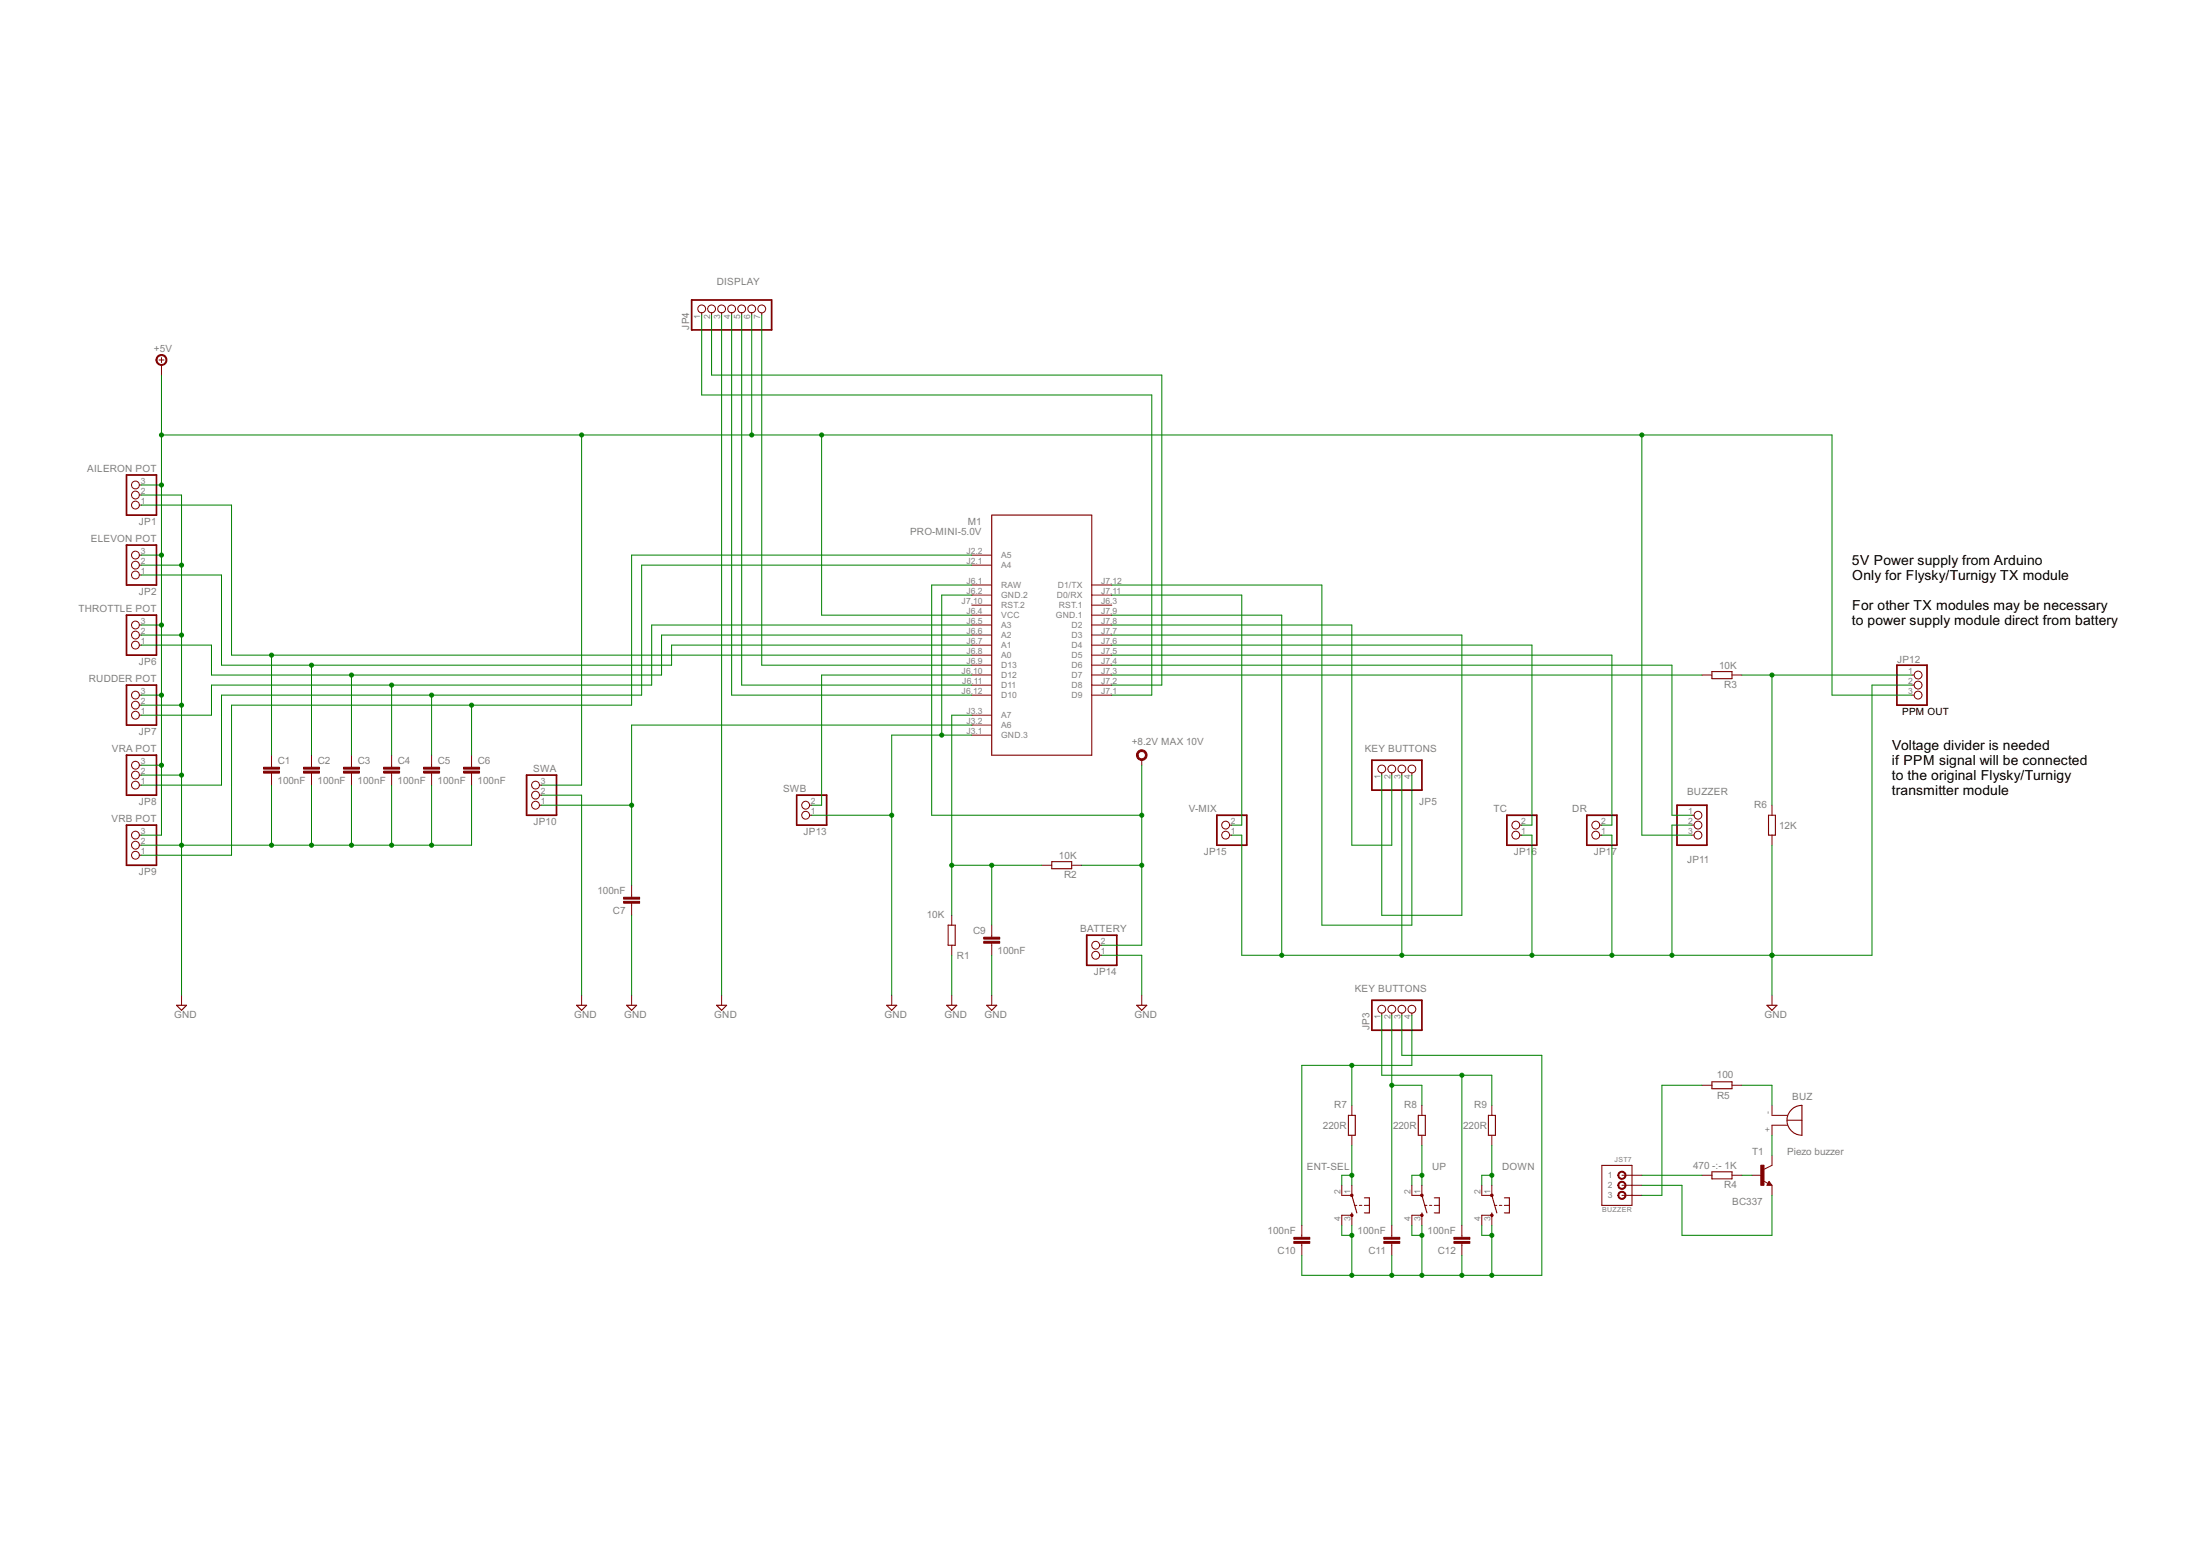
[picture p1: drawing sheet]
<svg xmlns="http://www.w3.org/2000/svg" width="297mm" height="210mm" viewBox="0 0 297 210" stroke-linecap="round" stroke-linejoin="round" font-family="sans-serif">
<g fill="none" stroke="#800000" stroke-width=".14">
<path d="M21.5 48.6h.6M21.8 48.3v.6M21.8 49.3v1.3M94.7 42.2v.3M96.1 42.2v.3M97.4 42.2v.3M98.8 42.2v.3M100.1 42.2v.3M101.5 42.2v.3M102.8 42.2v.3M18.8 76.3h.3M18.8 74.9h.3"/>
<path d="M18.8 68.2h.3M18.8 66.8h.3M18.8 65.5h.3M18.8 77.6h.3M131.2 79h2.7M131.2 76.3h2.7M131.2 74.9h2.7M147.4 79h2.7M18.8 84.4h.3M18.8 85.7h.3M18.8 87.1h.3M18.8 93.8h.3"/>
<path d="M18.8 96.5h.3M18.8 95.2h.3M131.2 91.1h2.7M131.2 80.3h2.7M131.2 81.7h2.7M131.2 83h2.7M131.2 84.4h2.7M131.2 85.7h2.7M131.2 87.1h2.7M131.2 88.4h2.7M131.2 89.8h2.7M131.2 92.5h2.7"/>
<path d="M131.2 93.8h2.7M131.2 96.5h2.7M131.2 97.9h2.7M131.2 99.2h2.7M147.4 91.1h2.7M147.4 80.3h2.7M147.4 81.7h2.7M147.4 83h2.7M147.4 84.4h2.7M147.4 85.7h2.7M147.4 87.1h2.7M147.4 88.4h2.7"/>
<path d="M147.4 89.8h2.7M147.4 92.5h2.7M147.4 93.8h2.7M229.8 91.1h1.3M233.8 91.1h1.4M258.1 91.1h.3M258.1 92.5h.3M258.1 93.8h.3M18.8 106h.3M18.8 104.6h.3M18.8 103.3h.3M18.8 115.4h.3"/>
<path d="M18.8 114.1h.3M18.8 112.7h.3M36.7 101.9v1.6M36.7 104.4v1.6M42.1 101.9v1.6M42.1 104.4v1.6M47.5 101.9v1.6M47.5 104.4v1.6M52.9 101.9v1.6M52.9 104.4v1.6M58.3 101.9v1.6M58.3 104.4v1.6"/>
<path d="M63.7 101.9v1.6M63.7 104.4v1.6M72.8 106h.3M72.8 108.7h.3M72.8 107.3h.3M85.3 119.5v1.6M109.3 108.7h.3M109.3 110h.3M140.7 116.8h1.3M144.7 116.8h1.3M154.2 102.5v.8M166 112.7h.3"/>
<path d="M166 111.4h.3M186.6 104.3v.3M187.9 104.3v.3M189.3 104.3v.3M190.6 104.3v.3M205.2 112.7h.3M205.2 111.4h.3M216 112.7h.3M216 111.4h.3M228.4 112.7h.3M228.4 110h.3M228.4 111.4h.3"/>
<path d="M239.2 108.7v1.3M239.2 112.7v1.4M24.5 134.3v1.4M78.5 134.3v1.4M85.3 121.9v1.6M85.3 134.3v1.4M97.4 134.3v1.4M120.4 134.3v1.4M128.5 123.5v1.4M128.5 127.6v1.3M128.5 134.3v1.4M133.9 124.9v1.6"/>
<path d="M133.9 127.3v1.6M133.9 134.3v1.4M148.5 128.9h.3M148.5 127.6h.3M154.2 134.3v1.4M186.6 136.8v.3M187.9 136.8v.3M189.3 136.8v.3M190.6 136.8v.3M239.2 134.3v1.4M181.2 160v1.4h1.3v-1.4M182.5 149.2v1.4"/>
<path d="M182.5 153.2v1.4M190.6 160v1.4h1.4v-1.4M192 149.2v1.4M192 153.2v1.4M200.1 160v1.4h1.3v-1.4M201.4 149.2v1.4M201.4 153.2v1.4M219 160h2.7M219 158.6h2.7M229.8 158.6h1.3M229.8 146.5h1.3M233.8 158.6h1.4"/>
<path d="M233.8 146.5h1.4M236.5 158.6h1.4M238.1 159.4l.6 .3M238.8 159.5l.4 .5h-.6zM239.2 149.2v1.4h2.1M239.2 156v1.3l-1 .5M239.2 160v1.4M241.3 151.2h2M241.3 151.9h-2.1v1.3M175.8 165.4v1.6M175.8 167.8v1.7M181.2 165.4v-1.4h1.3v1.4"/>
<path d="M182.9 162.7h.3M183.5 162.7h.4M184.2 162.7h.7M187.9 165.4v1.6M187.9 167.8v1.7M190.6 165.4v-1.4h1.4v1.4M192.3 162.7h.4M193 162.7h.3M193.7 162.7h.6M197.4 165.4v1.6M197.4 167.8v1.7M200.1 165.4v-1.4h1.3v1.4"/>
<path d="M201.8 162.7h.3M202.4 162.7h.4M203.1 162.7h.7M219 161.4h2.7"/>
<circle cx="94.7" cy="41.7" r=".53"/>
<circle cx="96.1" cy="41.7" r=".53"/>
<circle cx="97.4" cy="41.7" r=".53"/>
<circle cx="98.8" cy="41.7" r=".53"/>
<circle cx="100.1" cy="41.7" r=".53"/>
<circle cx="101.5" cy="41.7" r=".53"/>
<circle cx="102.8" cy="41.7" r=".53"/>
<circle cx="18.3" cy="77.6" r=".53"/>
<circle cx="18.3" cy="74.9" r=".53"/>
<circle cx="18.3" cy="68.2" r=".53"/>
<circle cx="18.3" cy="66.8" r=".53"/>
<circle cx="18.3" cy="65.5" r=".53"/>
<circle cx="18.3" cy="76.3" r=".53"/>
<circle cx="18.3" cy="93.8" r=".53"/>
<circle cx="18.3" cy="95.2" r=".53"/>
<circle cx="18.3" cy="87.1" r=".53"/>
<circle cx="18.3" cy="96.5" r=".53"/>
<circle cx="18.3" cy="85.7" r=".53"/>
<circle cx="18.3" cy="84.4" r=".53"/>
<circle cx="259" cy="91.1" r=".53"/>
<circle cx="259" cy="92.5" r=".53"/>
<circle cx="259" cy="93.8" r=".53"/>
<circle cx="18.3" cy="115.4" r=".53"/>
<circle cx="18.3" cy="112.7" r=".53"/>
<circle cx="18.3" cy="114.1" r=".53"/>
<circle cx="18.3" cy="106" r=".53"/>
<circle cx="18.3" cy="104.6" r=".53"/>
<circle cx="18.3" cy="103.3" r=".53"/>
<circle cx="72.3" cy="108.7" r=".53"/>
<circle cx="72.3" cy="106" r=".53"/>
<circle cx="72.3" cy="107.3" r=".53"/>
<circle cx="108.8" cy="108.7" r=".53"/>
<circle cx="108.8" cy="110" r=".53"/>
<circle cx="165.5" cy="112.7" r=".53"/>
<circle cx="165.5" cy="111.4" r=".53"/>
<circle cx="186.6" cy="103.8" r=".53"/>
<circle cx="187.9" cy="103.8" r=".53"/>
<circle cx="189.3" cy="103.8" r=".53"/>
<circle cx="190.6" cy="103.8" r=".53"/>
<circle cx="204.7" cy="112.7" r=".53"/>
<circle cx="204.7" cy="111.4" r=".53"/>
<circle cx="215.5" cy="111.4" r=".53"/>
<circle cx="215.5" cy="112.7" r=".53"/>
<circle cx="229.3" cy="110" r=".53"/>
<circle cx="229.3" cy="111.4" r=".53"/>
<circle cx="229.3" cy="112.7" r=".53"/>
<circle cx="147.9" cy="127.6" r=".53"/>
<circle cx="147.9" cy="128.9" r=".53"/>
<circle cx="186.6" cy="136.2" r=".53"/>
<circle cx="187.9" cy="136.2" r=".53"/>
<circle cx="189.3" cy="136.2" r=".53"/>
<circle cx="190.6" cy="136.2" r=".53"/>
</g>
<g fill="#800000" stroke="#800000" stroke-width=".14">
<path d="M21.2 48.1a.74 .74 0 0 1 1.2 .1 .74 .74 0 0 1-.4 1.1 .74 .74 0 0 1-.9-.7h.1a.61 .61 0 0 1 .8-.6 .61 .61 0 0 1 .2 1 .61 .61 0 0 1-1-.2v-.2h-.1z" fill-rule="evenodd"/>
<path d="M153.6 101.5a.72 .72 0 0 1 1.2 0 .72 .72 0 0 1-.4 1.1 .72 .72 0 0 1-1-.7h.2a.5 .5 0 0 1 .7-.5 .5 .5 0 0 1 .2 .8 .5 .5 0 0 1-.8-.1l-.1-.2h-.2z" fill-rule="evenodd"/>
<path d="M182.4 163.9h.2v.3h-.2z" fill-rule="evenodd"/>
<path d="M201.3 161.2h.2v.3h-.2z" fill-rule="evenodd"/>
<path d="M201.3 163.9h.2v.3h-.2z" fill-rule="evenodd"/>
<path d="M218.6 158.3a.55 .55 0 0 1 .9 .1 .55 .55 0 0 1-.4 .8 .55 .55 0 0 1-.7-.6h.2a.42 .42 0 0 1 .6-.3 .42 .42 0 0 1 .1 .7 .42 .42 0 0 1-.7-.2v-.2h-.2z" fill-rule="evenodd"/>
<path d="M218.6 159.6a.55 .55 0 0 1 .9 .1 .55 .55 0 0 1-.4 .8 .55 .55 0 0 1-.7-.5h.2a.42 .42 0 0 1 .6-.3 .42 .42 0 0 1 .1 .7 .42 .42 0 0 1-.7-.2v-.2h-.2z" fill-rule="evenodd"/>
<path d="M218.6 161a.56 .56 0 0 1 .9 0 .56 .56 0 0 1-.3 .9 .56 .56 0 0 1-.8-.5h.2a.42 .42 0 0 1 .6-.4 .42 .42 0 0 1 .1 .7 .42 .42 0 0 1-.7-.2v-.1h-.2z" fill-rule="evenodd"/>
<circle cx="182.5" cy="161.4" r=".17"/>
<circle cx="192" cy="161.4" r=".18"/>
<circle cx="192" cy="164.1" r=".18"/>
</g>
<g fill="none" stroke="#800000" stroke-width=".15">
<path d="M133.9 69.5h13.5v32.4h-13.5zM231.1 90.7h2.7v.9h-2.7zM142 116.3h2.7v1h-2.7zM238.8 110h.9v2.7h-.9zM23.8 135.7h1.4l-.7 .7zM77.9 135.7h1.3l-.7 .7zM84.6 135.7h1.4l-.7 .7zM96.8 135.7h1.3l-.7 .7zM119.7 135.7h1.4l-.7 .7zM127.8 135.7h1.4l-.7 .7zM128 124.9h1v2.7h-1zM133.2 135.7h1.4l-.7 .7z"/>
<path d="M153.5 135.7h1.3l-.6 .7zM238.6 135.7h1.3l-.7 .7zM182.1 150.6h.9v2.6h-.9zM191.5 150.6h.9v2.6h-.9zM201 150.6h.9v2.6h-.9zM216.3 157.3h4v5.4h-4zM231.1 146h2.7v1h-2.7zM231.1 158.2h2.7v.9h-2.7zM238.8 159.7l.1 .2h-.2l.1-.3 .3 .3h-.4M241.9 149.8a1.96 1.96 0 0 1 1.4-.6v4a2.02 2.02 0 0 1-1.9-1.2 2.02 2.02 0 0 1 .5-2.2zM182.5 163.7v.3M182.5 161.4l.7 2.3"/>
<path d="M184.2 161.7h.7v2h-.7M192 163.7v.3M192 161.4l.7 2.3M193.7 161.7h.6v2h-.6M201.4 163.7v.3M201.4 161.4l.7 2.3M203.1 161.7h.7v2h-.7"/>
</g>
<g fill="#800000" stroke="#800000" stroke-width=".14">
<path d="M35.6 104.1h2.1v.3h-2.1z"/>
<path d="M35.6 103.6h2.1v.2h-2.1z"/>
<path d="M41 104.1h2.1v.3h-2.1z"/>
<path d="M41 103.6h2.1v.2h-2.1z"/>
<path d="M46.4 104.1h2.1v.3h-2.1z"/>
<path d="M46.4 103.6h2.1v.2h-2.1z"/>
<path d="M51.8 104.1h2.2v.3h-2.2z"/>
<path d="M51.8 103.6h2.2v.2h-2.2z"/>
<path d="M57.2 104.1h2.2v.3h-2.2z"/>
<path d="M57.2 103.6h2.2v.2h-2.2z"/>
<path d="M62.6 104.1h2.1v.3h-2.1z"/>
<path d="M62.6 103.6h2.1v.2h-2.1z"/>
<path d="M186.8 167h2.2v.3h-2.2z"/>
<path d="M186.8 167.6h2.2v.2h-2.2z"/>
<path d="M196.3 167h2.2v.3h-2.2z"/>
<path d="M196.3 167.6h2.2v.2h-2.2z"/>
<path d="M174.7 167h2.1v.3h-2.1z"/>
<path d="M174.7 167.6h2.1v.2h-2.1z"/>
<path d="M237.7 157.3h.5v2.7h-.5z"/>
<path d="M84.2 121.1h2.2v.3h-2.2z"/>
<path d="M84.2 121.7h2.2v.2h-2.2z"/>
<path d="M132.8 126.5h2.2v.3h-2.2z"/>
<path d="M132.8 127.1h2.2v.2h-2.2z"/>
</g>
<g fill="none" stroke="#800000" stroke-width=".23">
<path d="M93.4 40.5h10.8v4h-10.8zM17.1 64.1h4v5.4h-4zM17.1 73.6h4v5.4h-4zM17.1 83h4v5.4h-4zM17.1 92.5h4v5.4h-4zM256.1 89.8h4.1v5.4h-4.1zM17.1 101.9h4v5.4h-4zM17.1 111.4h4v5.4h-4zM71.1 104.6h4v5.4h-4zM107.6 107.3h4v4.1h-4zM164.3 110h4v4.1h-4zM185.2 102.6h6.8v4.1h-6.8z"/>
<path d="M203.5 110h4v4.1h-4zM214.2 110h4.1v4.1h-4.1zM226.4 108.7h4.1v5.4h-4.1zM146.7 126.2h4.1v4.1h-4.1zM185.2 135h6.8v4.1h-6.8z"/>
</g>
<g fill="none" stroke="#008000" stroke-width=".14">
<path d="M21.8 58.7h225.6v35.1h10.7M21.8 50.6v62.1h-2.7M78.5 58.7v47.3h-5.4M94.7 42.5v10.8h60.8v40.5h-5.4M96.1 42.5v8.1h60.8v41.9h-6.8M97.4 42.5v91.8M98.8 42.5v51.3h32.4M100.1 42.5v50h31.1M101.5 42.5v16.2M102.8 42.5v47.3h28.4M110.9 58.7v24.3h20.3M221.7 58.7v54h6.7"/>
<path d="M19.1 68.2h12.2v20.2h99.9M19.1 77.6h10.8v12.2h60.8v-2.7h40.5M19.1 76.3h5.4M19.1 74.9h2.7M19.1 65.5h2.7M19.1 66.8h5.4v67.5M131.2 74.9h-45.9v20.3h-54v20.2h-12.2M131.2 76.3h-44.6v17.5h-56.7v12.2h-10.8M131.2 79h-5.4v31h28.4M150.1 79h28.4v45.9h12.1v-20.3M19.1 85.7h5.4M19.1 84.4h2.7"/>
<path d="M19.1 93.8h2.7M19.1 95.2h5.4M36.7 88.4v13.5M42.1 89.8v12.1M47.5 91.1v10.8M52.9 92.5v9.4M58.3 93.8v8.1M63.7 95.2v6.7M131.2 85.7h-41.9v5.4h-60.7v-4h-9.5M131.2 91.1h-20.3v17.6h-1.3M131.2 84.4h-43.2v8.1h-59.4v4h-9.5M131.2 96.5h-2.7v27"/>
<path d="M131.2 97.9h-45.9v21.6M131.2 99.2h-10.8v35.1M131.2 80.3h-4.1v18.9M150.1 88.4h67.5v23h-1.3M150.1 89.8h75.6v20.2h2.7M150.1 87.1h56.7v24.3h-1.3M150.1 91.1h79.7M150.1 85.7h47.3v37.8h-10.8v-18.9M150.1 84.4h32.4v29.7h5.4v-9.5M150.1 83h23v45.9M150.1 80.3h17.6v31.1h-1.4M235.2 91.1h22.9"/>
<path d="M239.2 91.1v17.6M258.1 92.5h-5.3v36.4h-85.1v-16.2h-1.4M19.1 103.3h2.7M19.1 104.6h5.4M36.7 106v8.1M42.1 106v8.1M47.5 106v8.1M52.9 106v8.1M58.3 106v8.1M63.7 106v8.1h-44.6M73.1 107.3h5.4v27M73.1 108.7h12.2"/>
<path d="M109.6 110h10.8M128.5 116.8h12.2M133.9 116.8v8.1M146 116.8h8.2M154.2 103.3v24.3h-5.4M189.3 104.6v24.3M205.5 112.7h1.3v16.2M216.3 112.7h1.3v16.2M228.4 111.4h-2.7v17.5M239.2 114.1v20.2M85.3 123.5v10.8M128.5 128.9v5.4"/>
<path d="M133.9 128.9v5.4M148.8 128.9h5.4v5.4M186.6 137.1v8h14.8v4.1M187.9 137.1v28.3M189.3 137.1v5.4h18.9v29.6h-32.4v-2.6M190.6 137.1v6.7h-14.8v21.6M182.5 143.8v5.4M182.5 154.6v5.4M182.5 158.6h-1.3v1.4M187.9 146.5h4.1v2.7M192 158.6h-1.4v1.4M192 154.6v5.4"/>
<path d="M197.4 145.1v20.3M201.4 158.6h-1.3v1.4M201.4 154.6v5.4M221.7 160h5.4v6.8h12.1v-5.4M221.7 158.6h8.1M229.8 146.5h-5.4v14.9h-2.7M235.2 146.5h4v2.7M235.2 158.6h1.3M239.2 153.2v2.8M181.2 165.4v1.4h1.3M182.5 165.4v6.7M187.9 169.5v2.6"/>
<path d="M190.6 165.4v1.4h1.4M192 165.4v6.7M197.4 169.5v2.6M200.1 165.4v1.4h1.3M201.4 165.4v6.7"/>
</g>
<g fill="#008000" stroke="#008000" stroke-width=".14">
<circle cx="36.7" cy="88.4" r=".28"/>
<circle cx="42.1" cy="89.8" r=".28"/>
<circle cx="47.5" cy="91.1" r=".28"/>
<circle cx="52.9" cy="92.5" r=".28"/>
<circle cx="58.3" cy="93.8" r=".28"/>
<circle cx="63.7" cy="95.2" r=".28"/>
<circle cx="21.8" cy="58.7" r=".28"/>
<circle cx="21.8" cy="65.5" r=".28"/>
<circle cx="21.8" cy="74.9" r=".28"/>
<circle cx="21.8" cy="84.4" r=".28"/>
<circle cx="21.8" cy="93.8" r=".28"/>
<circle cx="21.8" cy="103.3" r=".28"/>
<circle cx="101.5" cy="58.7" r=".28"/>
<circle cx="78.5" cy="58.7" r=".28"/>
<circle cx="110.9" cy="58.7" r=".28"/>
<circle cx="221.7" cy="58.7" r=".28"/>
<circle cx="206.8" cy="128.9" r=".28"/>
<circle cx="239.2" cy="128.9" r=".28"/>
<circle cx="217.6" cy="128.9" r=".28"/>
<circle cx="225.7" cy="128.9" r=".28"/>
<circle cx="173.1" cy="128.9" r=".28"/>
<circle cx="189.3" cy="128.9" r=".28"/>
<circle cx="42.1" cy="114.1" r=".28"/>
<circle cx="47.5" cy="114.1" r=".28"/>
<circle cx="52.9" cy="114.1" r=".28"/>
<circle cx="58.3" cy="114.1" r=".28"/>
<circle cx="36.7" cy="114.1" r=".28"/>
<circle cx="24.5" cy="114.1" r=".28"/>
<circle cx="24.5" cy="104.6" r=".28"/>
<circle cx="24.5" cy="95.2" r=".28"/>
<circle cx="24.5" cy="85.7" r=".28"/>
<circle cx="24.5" cy="76.3" r=".28"/>
<circle cx="127.1" cy="99.2" r=".28"/>
<circle cx="120.4" cy="110" r=".28"/>
<circle cx="85.3" cy="108.7" r=".28"/>
<circle cx="187.9" cy="172.1" r=".28"/>
<circle cx="192" cy="172.1" r=".28"/>
<circle cx="197.4" cy="172.1" r=".28"/>
<circle cx="182.5" cy="172.1" r=".28"/>
<circle cx="201.4" cy="166.8" r=".28"/>
<circle cx="192" cy="166.8" r=".28"/>
<circle cx="182.5" cy="166.8" r=".28"/>
<circle cx="201.4" cy="172.1" r=".28"/>
<circle cx="187.9" cy="146.5" r=".28"/>
<circle cx="197.4" cy="145.1" r=".28"/>
<circle cx="239.2" cy="91.1" r=".28"/>
<circle cx="133.9" cy="116.8" r=".28"/>
<circle cx="128.5" cy="116.8" r=".28"/>
<circle cx="201.4" cy="158.6" r=".28"/>
<circle cx="192" cy="158.6" r=".28"/>
<circle cx="182.5" cy="158.6" r=".28"/>
<circle cx="182.5" cy="143.8" r=".28"/>
<circle cx="154.2" cy="116.8" r=".28"/>
<circle cx="154.2" cy="110" r=".28"/>
</g>
<g font-size="2.1">
<text x="250" y="76.3">5V Power supply from Arduino</text>
<text x="250.1" y="78.3">Only for Flysky/Turnigy TX module</text>
<text x="250.1" y="82.3">For other TX modules may be necessary</text>
<text x="250" y="84.4">to power supply module direct from battery</text>
<text x="255.5" y="101.2">Voltage divider is needed</text>
<text x="255.5" y="103.3">if PPM signal will be connected</text>
<text x="255.5" y="105.3">to the original Flysky/Turnigy</text>
<text x="255.5" y="107.3">transmitter module</text>
</g>
<g font-size="1.5" fill="#808080">
<text x="96.8" y="38.5">DISPLAY</text>
<text x="20.8" y="47.6">+5V</text>
<text x="93" y="44.5" transform="rotate(-90 93 44.5)">JP4</text>
<text x="11.8" y="63.7">AILERON POT</text>
<text x="18.8" y="70.8">JP1</text>
<text x="130.7" y="70.9">M1</text>
<text x="12.3" y="73.2">ELEVON POT</text>
<text x="122.9" y="72.2">PRO-MINI-5.0V</text>
<text x="10.6" y="82.6">THROTTLE POT</text>
<text x="18.8" y="80.3">JP2</text>
<text x="18.8" y="89.7">JP6</text>
<text x="256.1" y="89.4">JP12</text>
<text x="12" y="92.1">RUDDER POT</text>
<text x="232.1" y="90.3">10K</text>
<text x="232.8" y="92.9">R3</text>
<text x="15.1" y="101.5">VRA POT</text>
<text x="18.8" y="99.2">JP7</text>
<text x="152.8" y="100.6">+8.2V MAX 10V</text>
<text x="184.3" y="101.5">KEY BUTTONS</text>
<text x="37.5" y="105.8">100nF</text>
<text x="37.5" y="103.1">C1</text>
<text x="42.9" y="105.8">100nF</text>
<text x="42.9" y="103.1">C2</text>
<text x="48.3" y="105.8">100nF</text>
<text x="48.3" y="103.1">C3</text>
<text x="53.7" y="105.8">100nF</text>
<text x="53.7" y="103.1">C4</text>
<text x="59.1" y="105.8">100nF</text>
<text x="59.1" y="103.1">C5</text>
<text x="64.5" y="105.8">100nF</text>
<text x="64.5" y="103.1">C6</text>
<text x="72" y="104.2">SWA</text>
<text x="105.7" y="106.9">SWB</text>
<text x="227.8" y="107.3">BUZZER</text>
<text x="15.1" y="111">VRB POT</text>
<text x="18.8" y="108.6">JP8</text>
<text x="72" y="111.3">JP10</text>
<text x="108.5" y="112.7">JP13</text>
<text x="160.5" y="109.6">V-MIX</text>
<text x="191.6" y="108.6">JP5</text>
<text x="201.6" y="109.6">TC</text>
<text x="212.3" y="109.6">DR</text>
<text x="236.9" y="109.1">R6</text>
<text x="240.2" y="111.9">12K</text>
<text x="18.8" y="118.1">JP9</text>
<text x="143" y="116">10K</text>
<text x="143.7" y="118.5">R2</text>
<text x="162.5" y="115.4">JP15</text>
<text x="204.4" y="115.4">JP16</text>
<text x="215.2" y="115.4">JP17</text>
<text x="227.8" y="116.5">JP11</text>
<text x="80.7" y="120.6">100nF</text>
<text x="82.8" y="123.3">C7</text>
<text x="125.1" y="123.9">10K</text>
<text x="145.8" y="125.8">BATTERY</text>
<text x="129.2" y="129.5">R1</text>
<text x="131.4" y="126">C9</text>
<text x="134.7" y="128.7">100nF</text>
<text x="147.7" y="131.6">JP14</text>
<text x="23.5" y="137.4">GND</text>
<text x="77.5" y="137.4">GND</text>
<text x="84.3" y="137.4">GND</text>
<text x="96.4" y="137.4">GND</text>
<text x="119.4" y="137.4">GND</text>
<text x="127.5" y="137.4">GND</text>
<text x="132.9" y="137.4">GND</text>
<text x="153.2" y="137.4">GND</text>
<text x="182.9" y="133.9">KEY BUTTONS</text>
<text x="238.3" y="137.4">GND</text>
<text x="184.9" y="139" transform="rotate(-90 184.9 139)">JP3</text>
<text x="180.1" y="149.6">R7</text>
<text x="189.6" y="149.6">R8</text>
<text x="199" y="149.6">R9</text>
<text x="231.8" y="145.6">100</text>
<text x="231.8" y="148.4">R5</text>
<text x="242" y="148.5">BUZ</text>
<text x="178.6" y="152.4">220R</text>
<text x="188.1" y="152.4">220R</text>
<text x="197.5" y="152.4">220R</text>
<text x="236.6" y="155.9">T1</text>
<text x="241.3" y="155.9">Piezo buzzer</text>
<text x="176.5" y="158">ENT-SEL</text>
<text x="193.3" y="158">UP</text>
<text x="202.8" y="158">DOWN</text>
<text x="228.6" y="157.8">470 -:- 1K</text>
<text x="232.8" y="160.4">R4</text>
<text x="171.1" y="166.6">100nF</text>
<text x="183.3" y="166.6">100nF</text>
<text x="192.8" y="166.6">100nF</text>
<text x="233.9" y="162.7">BC337</text>
<text x="172.5" y="169.3">C10</text>
<text x="184.8" y="169.3">C11</text>
<text x="194.1" y="169.3">C12</text>
</g>
<text font-size="1.5" x="256.8" y="96.5">PPM OUT</text>
<g font-size="1.3" fill="#808080">
<text x="94.5" y="43" transform="rotate(-90 94.5 43)">1</text>
<text x="95.9" y="43" transform="rotate(-90 95.9 43)">2</text>
<text x="97.2" y="43" transform="rotate(-90 97.2 43)">3</text>
<text x="98.6" y="43" transform="rotate(-90 98.6 43)">4</text>
<text x="99.9" y="43" transform="rotate(-90 99.9 43)">5</text>
<text x="101.3" y="43" transform="rotate(-90 101.3 43)">6</text>
<text x="102.6" y="43" transform="rotate(-90 102.6 43)">7</text>
<text x="19" y="65.3">3</text>
<text x="19" y="68">1</text>
<text x="19" y="66.6">2</text>
<text x="19" y="77.4">1</text>
<text x="19" y="76.1">2</text>
<text x="19" y="74.7">3</text>
<text x="130.5" y="76.1">J2.1</text>
<text x="130.5" y="74.7">J2.2</text>
<text x="135.2" y="76.7">A4</text>
<text x="135.2" y="75.3">A5</text>
<text x="129.8" y="81.5">J7.10</text>
<text x="130.5" y="78.8">J6.1</text>
<text x="130.5" y="80.1">J6.2</text>
<text x="130.5" y="82.8">J6.4</text>
<text x="135.2" y="79.4">RAW</text>
<text x="135.2" y="80.7">GND.2</text>
<text x="135.2" y="82.1">RST.2</text>
<text x="135.2" y="83.4">VCC</text>
<text x="142.6" y="83.4">GND.1</text>
<text x="142.7" y="80.7">D0/RX</text>
<text x="142.8" y="79.4">D1/TX</text>
<text x="142.9" y="82.1">RST.1</text>
<text x="148.7" y="78.8">J7.12</text>
<text x="148.7" y="80.1">J7.11</text>
<text x="148.7" y="81.5">J6.3</text>
<text x="148.7" y="82.8">J7.9</text>
<text x="19" y="86.9">1</text>
<text x="19" y="85.5">2</text>
<text x="19" y="84.2">3</text>
<text x="130.5" y="84.2">J6.5</text>
<text x="130.5" y="85.5">J6.6</text>
<text x="130.5" y="86.9">J6.7</text>
<text x="130.5" y="88.2">J6.8</text>
<text x="130.5" y="89.6">J6.9</text>
<text x="135.2" y="84.8">A3</text>
<text x="135.2" y="86.1">A2</text>
<text x="135.2" y="87.5">A1</text>
<text x="135.2" y="88.8">A0</text>
<text x="144.7" y="84.8">D2</text>
<text x="144.7" y="86.1">D3</text>
<text x="144.7" y="87.5">D4</text>
<text x="144.7" y="88.8">D5</text>
<text x="148.7" y="84.2">J7.8</text>
<text x="148.7" y="85.5">J7.7</text>
<text x="148.7" y="86.9">J7.6</text>
<text x="148.7" y="88.2">J7.5</text>
<text x="148.7" y="89.6">J7.4</text>
<text x="19" y="95">2</text>
<text x="19" y="93.6">3</text>
<text x="129.8" y="90.9">J6.10</text>
<text x="129.8" y="93.6">J6.12</text>
<text x="129.9" y="92.3">J6.11</text>
<text x="135.2" y="90.2">D13</text>
<text x="135.2" y="91.5">D12</text>
<text x="135.2" y="92.9">D11</text>
<text x="135.2" y="94.2">D10</text>
<text x="144.7" y="90.2">D6</text>
<text x="144.7" y="91.5">D7</text>
<text x="144.7" y="92.9">D8</text>
<text x="144.7" y="94.2">D9</text>
<text x="148.7" y="90.9">J7.3</text>
<text x="148.7" y="92.3">J7.2</text>
<text x="148.7" y="93.6">J7.1</text>
<text x="257.6" y="90.9">1</text>
<text x="257.6" y="92.3">2</text>
<text x="257.6" y="93.6">3</text>
<text x="19" y="96.3">1</text>
<text x="130.5" y="96.3">J3.3</text>
<text x="130.5" y="97.7">J3.2</text>
<text x="130.5" y="99">J3.1</text>
<text x="135.2" y="96.9">A7</text>
<text x="135.2" y="98.3">A6</text>
<text x="135.2" y="99.6">GND.3</text>
<text x="19" y="105.8">1</text>
<text x="19" y="104.4">2</text>
<text x="19" y="103.1">3</text>
<text x="73" y="107.1">2</text>
<text x="73" y="105.8">3</text>
<text x="186.4" y="105.2" transform="rotate(-90 186.4 105.2)">1</text>
<text x="187.7" y="105.2" transform="rotate(-90 187.7 105.2)">2</text>
<text x="189.1" y="105.2" transform="rotate(-90 189.1 105.2)">3</text>
<text x="190.4" y="105.2" transform="rotate(-90 190.4 105.2)">4</text>
<text x="19" y="113.9">2</text>
<text x="19" y="112.5">3</text>
<text x="73" y="108.5">1</text>
<text x="109.5" y="109.8">1</text>
<text x="109.5" y="108.5">2</text>
<text x="166.2" y="112.5">1</text>
<text x="166.2" y="111.2">2</text>
<text x="205.4" y="112.5">1</text>
<text x="205.4" y="111.2">2</text>
<text x="216.2" y="112.5">1</text>
<text x="216.2" y="111.2">2</text>
<text x="227.9" y="109.8">1</text>
<text x="227.9" y="111.2">2</text>
<text x="227.9" y="112.5">3</text>
<text x="19" y="115.2">1</text>
<text x="148.6" y="128.8">1</text>
<text x="148.6" y="127.4">2</text>
<text x="186.4" y="137.6" transform="rotate(-90 186.4 137.6)">1</text>
<text x="187.7" y="137.6" transform="rotate(-90 187.7 137.6)">2</text>
<text x="189.1" y="137.6" transform="rotate(-90 189.1 137.6)">3</text>
<text x="190.4" y="137.6" transform="rotate(-90 190.4 137.6)">4</text>
<text x="239.1" y="152.8" transform="rotate(-90 239.1 152.8)">+</text>
<text x="239.1" y="150.4" transform="rotate(-90 239.1 150.4)">-</text>
<text x="181" y="161.2" transform="rotate(-90 181 161.2)">2</text>
<text x="182.3" y="161.2" transform="rotate(-90 182.3 161.2)">1</text>
<text x="190.4" y="161.2" transform="rotate(-90 190.4 161.2)">2</text>
<text x="191.8" y="161.2" transform="rotate(-90 191.8 161.2)">1</text>
<text x="199.9" y="161.2" transform="rotate(-90 199.9 161.2)">2</text>
<text x="201.2" y="161.2" transform="rotate(-90 201.2 161.2)">1</text>
<text x="217.1" y="159.1">1</text>
<text x="217.1" y="160.4">2</text>
<text x="217.1" y="161.8">3</text>
<text x="181" y="164.9" transform="rotate(-90 181 164.9)">4</text>
<text x="182.3" y="164.9" transform="rotate(-90 182.3 164.9)">3</text>
<text x="190.4" y="164.9" transform="rotate(-90 190.4 164.9)">4</text>
<text x="191.8" y="164.9" transform="rotate(-90 191.8 164.9)">3</text>
<text x="199.9" y="164.9" transform="rotate(-90 199.9 164.9)">4</text>
<text x="201.2" y="164.9" transform="rotate(-90 201.2 164.9)">3</text>
</g>
<g font-size="1.1" fill="#808080">
<text x="218" y="156.9">JST7</text>
<text x="216.3" y="163.6">BUZZER</text>
</g>
</svg>
